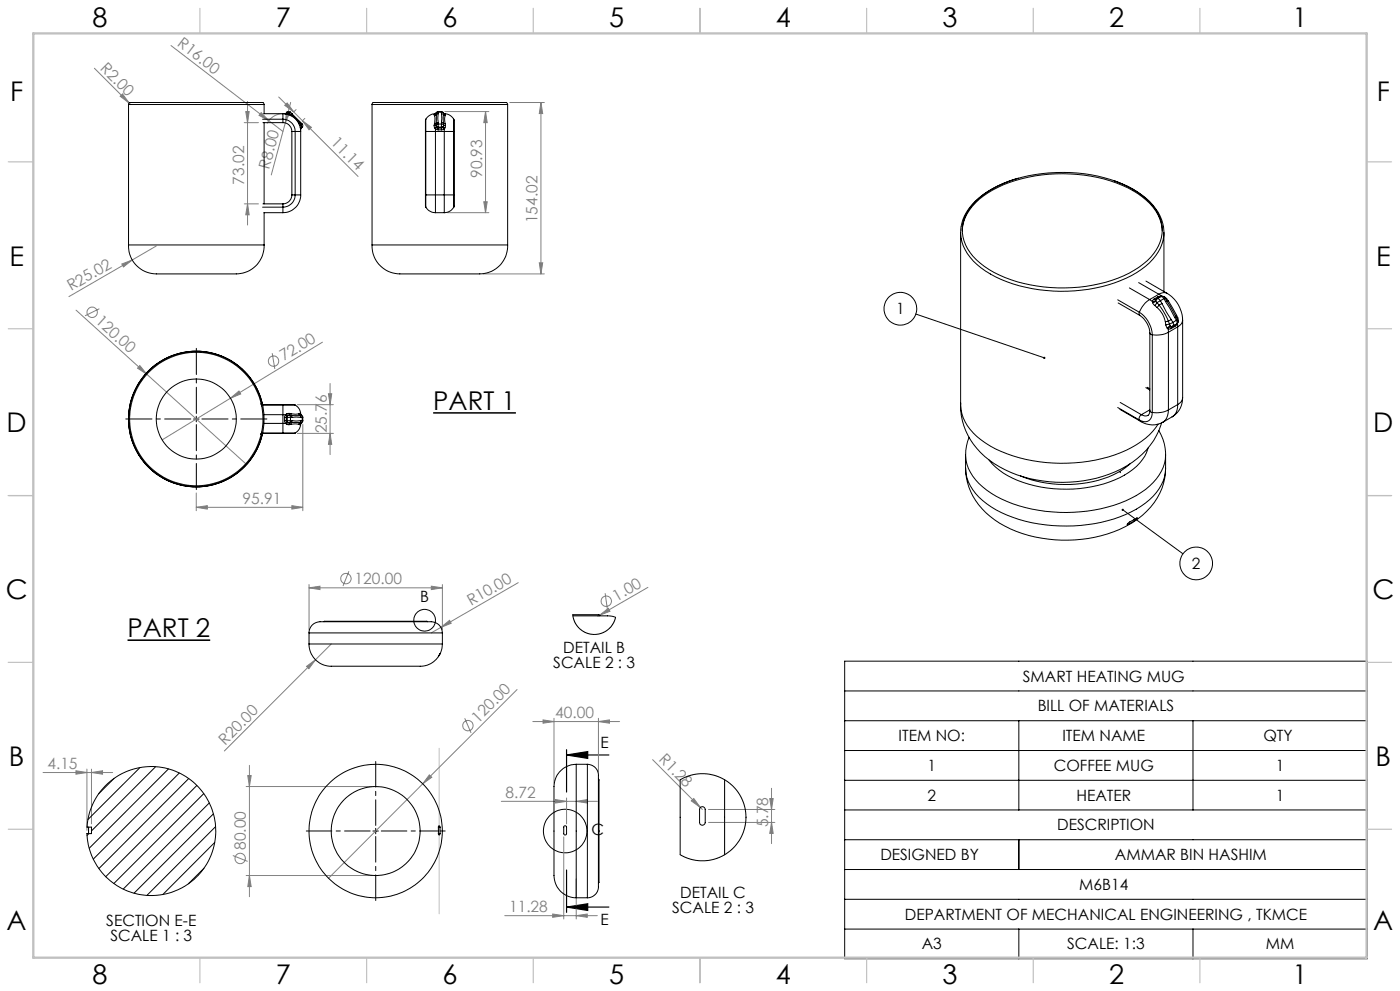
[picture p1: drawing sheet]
<svg xmlns="http://www.w3.org/2000/svg" width="420mm" height="297mm" viewBox="0 0 420 297" stroke-linecap="round" stroke-linejoin="round" font-family="sans-serif">
<g fill="none" stroke="#808080" stroke-width=".3">
<path d="M51.3 13.6l29.3 22.6M28.3 20.5l10.4 10.4M36.1 28.9l.7-.8 1.9 2.8zM38.7 30.9l.5 .4M73.3 36.8h4.2M73.7 33.4h1.1l-.5 3.4zM74.3 30.4v37M78.4 33.8l2.2 2.4-2.9-1.6zM80.1 37a5.3 5.3 0 0 1 5.1-2.9 5.3 5.3 0 0 1 4.7 3.5M80.6 36.2l4.3 3.2M83.6 29.1l4.5 4.4M85.4 31.6l.7-.7 2 2.6z"/>
<path d="M85.6 36.8l-4.2 15.6M85.9 33.5l1 .3-1.3 3zM87.2 30.7l-1.6 6.1M88.1 33.5l2.6 2.7M88.8 32.8l-.5 .6M90.7 36.2l16.7 16.7M90.7 36.2l2.7 2-.7 .7zM91.4 35.5l-.5 .5M133.5 33.4h13.1M145.7 33.4l.5 3.4h-1.1zM145.7 33.4v30.3M152.9 30.7h10.4"/>
<path d="M162.3 30.7l.5 3.3h-1zM162.3 30.7v51.4M36.5 79.1l3.2-1.2-2.7 2.1zM46.9 73.7l-26.2 15.2M73.3 61.1h4.2M74.3 61.1l.5 3.3h-1.1zM134.3 63.7h12.3M145.1 60.5h1.1l-.5 3.2zM161.8 78.8h1l-.5 3.3zM22.8 93l50.9 46M29.8 92.5l-4.3 2.1M145 82.1h18.3"/>
<path d="M41.9 109.6l2.2 2.6-2.8-1.9zM69.1 119.3l2.6-2.1 .5 .9zM69.1 119.3l-20.5 12.5M81.7 105.9l.7 4.7M96.7 102.5l-27.6 16.8M98.5 118h1l-.5 3.3zM99 114.9v21.3M89.2 121.3h10.8M89.2 129.9h10.8M90.8 127.1v26M99 129.9l.5 3.3h-1zM58.9 152l3.3-.5v1.1z"/>
<path d="M58.9 147.7v5.4M58.9 152h31.9M87.6 151.5l3.2 .5-3.2 .6zM92.7 176.2l3.3-.5v1zM92.7 175.2v13.5M92.7 176.2h40M104.7 171.2l-1.8 4.4M129.4 175.7l3.3 .5-3.3 .5zM132.7 175.2v13.5M155.5 174.6l-23.2 13.4M181.5 177.8l.7 4.8M194.4 176l-14.5 8.4"/>
<path d="M92 199.7l2.7-2-2 2.7zM99.4 193l-32.1 32.1M132.3 188l2.6-2.1 .5 .9zM132.3 188l-2.9 1.7M179.9 184.4l2.6-2.1 .5 .9zM179.9 184.4l-.6 .3M139.4 215.3l1.9 4.4M155.1 206.7l-56.5 56.5M159.8 216.2h26.1M162.9 215.8l3.3 .4-3.3 .5zM166.2 215.3v19.4M179.5 216.2l3.3-.4v.9z"/>
<path d="M179.5 215.3v16.1M12.9 231.5h20.9M22.8 231l3.3 .5-3.3 .5zM26.1 230.5v18.3M27.4 231.5l3.4-.5v1zM27.4 230.5v16.4M73.8 235.7h37.9M74.3 232.4h1.1l-.6 3.3zM74.8 229.4v39.3M128.8 232.2l.7 .7-2.7 2zM166.7 239.6l3.3 .6-3.3 .5zM170 239.1v7.8"/>
<path d="M195.8 227.7l14.3 14.3M230.9 239.3h1.1l-.5 3.3zM231.5 236.3v16.5M69.9 256.4l4.4 1.8M150.4 240.2h28.8M169.1 250.8v24.6M172.9 240.2l3.3-.6v1.1zM207.4 240l.7-.7 2 2.7zM210.1 242l.6 .6M212.5 246.5h19.9M212.5 242.6h19.9M231.5 246.5l.5 3.3h-1.1z"/>
<path d="M73.8 262.4h37.9M74.8 262.4l.6 3.3h-1.1zM151.4 274.4h27.8M165.8 273.9l3.3 .5-3.3 .5zM172.9 274.4l3.3-.5v1zM172.9 263.4v12"/>
<circle cx="27.7" cy="93.6" r="1.57"/>
<circle cx="82.1" cy="108.2" r="1.56"/>
<circle cx="103.8" cy="173.4" r="1.55"/>
<circle cx="181.9" cy="180.2" r="1.57"/>
<circle cx="140.4" cy="217.5" r="1.56"/>
<circle cx="72.1" cy="257.3" r="1.55"/>
</g>
<path d="M130 123.7h24.8M38.3 191.9h24.8" fill="none" stroke="#000" stroke-width=".47"/>
<g fill="none" stroke="#000" stroke-width=".3">
<path d="M274.7 94.1l38.6 13.1M58.1 125.6h1.6M58.9 124.7v1.7M336.8 152.8l18.1 13.2M253.4 198.2h156.8v89.1h-156.8zM253.4 207.1h156.8M253.4 216h156.8M305.6 216v26.7M357.9 216v26.7M253.4 224.9h156.8M253.4 233.9h156.8M111.9 249.1h1.6"/>
<path d="M112.7 248.2v1.7M253.4 242.7h156.8M253.4 251.7h156.8M305.6 251.7v8.9M253.4 260.6h156.8M253.4 269.5h156.8M253.4 278.4h156.8M305.6 278.4v8.9M357.9 278.4v8.9"/>
<circle cx="270.1" cy="92.5" r="4.9"/>
<circle cx="358.9" cy="168.9" r="4.9"/>
<circle cx="127.4" cy="185.9" r="3.3"/>
<circle cx="169.6" cy="249.1" r="6.5"/>
</g>
<path d="M170 226.3l6.3-1.1v2.1zM170 226.3h12.7M170 224.7v12.7M170 271.8l6.3-.9v2zM170 260.7v12.7M170 271.8h12.7" fill="none" stroke="#000" stroke-width=".35"/>
<path d="M111 249h-19.1M112.7 247.4v-19.2M112.7 250.7v19.2M114.4 249h19.1" fill="none" stroke="#000" stroke-width=".3" stroke-dasharray="15.2 1.3 1.3 1.3" stroke-dashoffset="7.6"/>
<path d="M57.2 125.6h-19.5M58.9 123.9v-19.5M58.9 127.2v19.5M60.6 125.6h19.5" fill="none" stroke="#000" stroke-width=".3" stroke-dasharray="15.2 1.3 1.3 1.3" stroke-dashoffset="7.4"/>
<path d="M131.8 224.3v49.6" fill="none" stroke="#c0c0c0" stroke-width=".3"/>
<g fill="none" stroke="#c0c0c0" stroke-width=".35">
<path d="M60 2.5v7.5M110 2.5v7.5M160 2.5v7.5M210 2.5v7.5M260 2.5v7.5M310 2.5v7.5M360 2.5v7.5M2.5 48.5h7.5M410 48.5h7.5M2.5 98.5h7.5M410 98.5h7.5M2.5 148.5h7.5"/>
<path d="M410 148.5h7.5M2.5 198.5h7.5M410 198.5h7.5M2.5 248.5h7.5M410 248.5h7.5M60 287v7.5M110 287v7.5M160 287v7.5M210 287v7.5M260 287v7.5M310 287v7.5M360 287v7.5"/>
</g>
<path d="M10 10h400v277h-400z" fill="none" stroke="#c0c0c0" stroke-width=".7"/>
<g fill="#000">
<path d="M313 107l.1 .5h.4l.1-.1-.3-.2 .3 .2-.1-.4zM336.5 152.6a.34 .34 0 0 0 .3 .5 .34 .34 0 0 0 .4-.4 .34 .34 0 0 0-.6-.2l.2 .3z"/>
<path d="M170 226.3l6.3-1.1v2.1zM170 271.8l6.3-.9v2z"/>
</g>
<g fill="#808080">
<path d="M207.4 240l.7-.7 2 2.7z"/>
<path d="M36.1 28.9l.7-.8 1.9 2.8z"/>
<path d="M41.9 109.6l2.2 2.6-2.8-1.9z"/>
<path d="M78.4 33.8l2.2 2.4-2.9-1.6z"/>
<path d="M36.5 79.1l3.2-1.2-2.7 2.1z"/>
<path d="M179.9 184.4l2.6-2.1 .5 .9z"/>
<path d="M132.3 188l2.6-2.1 .5 .9z"/>
<path d="M69.1 119.3l2.6-2.1 .5 .9z"/>
<path d="M92 199.7l2.7-2-2 2.7z"/>
<path d="M128.8 232.2l.7 .7-2.7 2z"/>
<path d="M85.9 33.5l1 .3-1.3 3z"/>
<path d="M87.6 151.5l3.2 .5-3.2 .6zM58.9 152l3.3-.5v1.1zM172.9 240.2l3.3-.6v1.1zM166.7 239.6l3.3 .6-3.3 .5zM129.4 175.7l3.3 .5-3.3 .5zM92.7 176.2l3.3-.5v1z"/>
<path d="M162.9 215.8l3.3 .4-3.3 .5zM179.5 216.2l3.3-.4v.9zM22.8 231l3.3 .5-3.3 .5zM27.4 231.5l3.4-.5v1z"/>
<path d="M165.8 273.9l3.3 .5-3.3 .5zM172.9 274.4l3.3-.5v1z"/>
<path d="M145.1 60.5h1.1l-.5 3.2zM145.7 33.4l.5 3.4h-1.1zM231.5 246.5l.5 3.3h-1.1zM230.9 239.3h1.1l-.5 3.3z"/>
<path d="M73.7 33.4h1.1l-.5 3.4zM74.3 61.1l.5 3.3h-1.1zM162.3 30.7l.5 3.3h-1zM161.8 78.8h1l-.5 3.3zM74.3 232.4h1.1l-.6 3.3zM74.8 262.4l.6 3.3h-1.1z"/>
<path d="M98.5 118h1l-.5 3.3zM99 129.9l.5 3.3h-1z"/>
<path d="M85.4 31.6l.7-.7 2 2.6zM90.7 36.2l2.7 2-.7 .7z"/>
</g>
<g fill="none" stroke="#000" stroke-width=".3">
<path d="M38.6 31.3l.3-.6h40l.3 .6M38.6 31.3h40.6M38.6 31.3v42.1M78.8 35.7h6.1M78.9 36.8h6M79.2 31.3v2.8h5.7M79.2 36.8v24.3M84.9 35.7v1.1M84.9 35.7a3.7 3.7 0 0 1 3.6 3.7M84.9 36.8a2.65 2.65 0 0 1 2.7 2.6M84.9 34.1v1.6M84.9 34.1h.8"/>
<path d="M85.7 34.1l.2 .1M85.9 33.9l-.5 .2M85.9 34.2l.8 .2M86.1 33.9l-.4 .2M86.1 33.9h-.2M86.2 33.6l.3-.2 .6 .2M86.2 33.6l.2 .2M86.2 33.6l-.3 .3M86.4 33.8l.4 .2M86.4 33.8l-.5 .4M86.4 33.8l-.3 .1M86.7 34.4l.6 .3"/>
<path d="M86.8 34l-.1 .4M86.8 34l.5 .3M87.1 33.6l-.3 .4M87.1 33.6l.5 .5M87.3 34.7l1.4 .9 .9 1.4M87.3 34.3l2.7 2.6M87.3 34.3v.4M87.6 39.4h.9M87.6 39.4v19M87.6 34.1l2.6 2.6M87.6 34.1l-.3 .2M88.5 39.4h1.7"/>
<path d="M88.5 39.4v19M89.6 37l.3 .6M89.9 37.6l.2 .7M90 36.9l-.4 .1M90 36.9l.3 .6M90.1 38.3l.1 .3M90.2 38.6v.8M90.2 36.7l-.2 .2M90.2 39.4v19M90.2 36.7l.5 .5M90.3 37.5l.2 .4M90.3 37.5l-.4 .1"/>
<path d="M90.4 38.4l-.2 .5M90.5 38.1l-.3 .5M90.5 38.1l-.1 .3M90.5 37.9l-.4 .4M90.5 37.9l.2 .2M90.5 37.9v.2M90.7 37.2l.1 .3-.1 .6M90.7 37.2l-.4 .3M90.7 38.1l-.3 .3M111.6 31.3l.3-.6h40l.4 .6M111.6 31.3h40.7M111.6 31.3v42.1"/>
<path d="M127.6 39.4h.1M127.6 39.4v19M127.7 35.7l-.1 3.7M127.7 39.4h2.9M127.7 35.7v3.7M127.7 39.4v19M130.2 37.6l.2 .7M130.2 34.4l.2 .3M130.4 34.7v2.3M130.4 37l-.2 .6M130.4 34.2l-.2 .2M130.4 38.3l.2 .3"/>
<path d="M130.6 38.6l.8 .3M130.6 38.6v.8M130.6 34.1l-.2 .1M130.6 34.1a3.5 3.5 0 0 0-2.9 1.6M130.6 34.1h.1M130.6 39.4h2.7M130.6 39.4v19M130.8 33.9l-.4 .3M130.8 37.5l.1 .4M130.8 37.5l-.6 .1M130.8 34l-.6 .4M130.8 33.9v.1"/>
<path d="M130.8 34l.1 .3M130.9 36.9l-.5 .1M130.9 34.3v2.6M130.9 34.3l-.5 .4M130.9 36.9l-.1 .6M130.9 37.9l.5 .2M130.9 37.9l-.5 .4M130.9 37.9l.1 .2M131 38.1l.4 .3M131 38.1l-.4 .5M131.4 33.4l-.6 .5M131.4 37.2v.9"/>
<path d="M131.4 37.2l-.6 .3M131.4 34.1v2.6M131.4 36.7l-.5 .2M131.4 38.4v.5M131.4 34.1l-.5 .2M131.4 33.6l-.6 .4M131.4 33.4v.2M131.4 33.4h1M131.4 38.1h1M131.4 37.2h1M131.4 33.6v.5M131.4 36.7v.5"/>
<path d="M131.4 38.1v.3M131.4 33.6h1M131.4 38.4h1M131.4 38.9h1M132.4 33.4l.5 .2 .2 .4M132.4 37.2v.9M132.4 37.2l.7 .3M132.4 36.7l.6 .2M132.4 34.1v2.6M132.4 38.4v.5M132.4 34.1l.6 .2M132.4 33.6l.7 .4"/>
<path d="M132.4 33.4v.2M132.4 33.6v.5M132.4 36.7v.5M132.4 38.1v.3M132.9 38.1l-.5 .3M132.9 38.1l.4 .5M133 37.9l-.6 .2M133 37.9l.5 .4M133 37.9l-.1 .2M133 36.9l.5 .1M133 34.3v2.6M133 34.3l.5 .4"/>
<path d="M133 36.9l.1 .6M133.1 37.5l-.1 .4M133.1 37.5l.5 .1M133.1 34l.5 .4M133.1 34l-.1 .3M133.1 33.9l.2 .2M133.2 34.1h.1M133.3 38.6l-.9 .3M133.3 38.6v.8M133.3 34.1h.1M133.3 34.1a3.4 3.4 0 0 1 2.8 1.6M133.3 39.4h2.8"/>
<path d="M133.3 34.1l.2 .1M133.3 39.4v19M133.5 34.2l.1 .2M133.5 38.3l-.2 .3M133.5 34.7v2.3M133.5 37l.1 .6M133.6 37.6l-.1 .7M133.6 34.4l-.1 .3M136.1 35.7l.1 3.7M136.1 35.7v3.7M136.1 39.4h.1M136.1 39.4v19"/>
<path d="M136.2 39.4v19M152.3 31.3v42.1M87.6 58.4a2.71 2.71 0 0 1-2.7 2.7M87.6 58.4h.9M88.5 58.4a3.7 3.7 0 0 1-3.6 3.7M88.5 58.4h1.7M90.2 58.4a5.3 5.3 0 0 1-5.3 5.3M127.6 58.4l.1 3.7M127.6 58.4h.1M127.7 58.4v3.7M127.7 58.4h2.9M130.6 58.4v5.3"/>
<path d="M130.6 58.4h2.7M133.3 58.4h2.8M133.3 58.4v5.3M136.1 58.4v3.7M136.1 58.4h.1M136.2 58.4l-.1 3.7M305.5 53.4a28.2 28.2 0 0 0-14.8 9.1 12.4 12.4 0 0 0-2.3 5.3M334.3 54.2a23.4 23.4 0 0 1 13.7 10.5l1 3.1M38.6 73.4a8.6 8.6 0 0 0 9.9 8.7h18.1a21.4 21.4 0 0 0 7.7-.8 8.5 8.5 0 0 0 4.9-7.9M38.6 73.4h40.6M78.8 62.1h6.1M78.9 61.1h6"/>
<path d="M84.9 61.1v1M84.9 62.1v1.6M84.9 63.7h-5.7v9.7M111.6 73.4a8.7 8.7 0 0 0 10.2 8.7h17.5a23.1 23.1 0 0 0 8.1-.8 8.5 8.5 0 0 0 4.9-7.9M111.6 73.4h40.7M127.7 62.1a3.5 3.5 0 0 0 2.9 1.6M130.6 63.7h2.7M136.1 62.1a3.4 3.4 0 0 1-2.8 1.6M288.2 69.7v51.5a14.1 14.1 0 0 0 7.5 11.6 44.8 44.8 0 0 0 28.8 5.7 35.6 35.6 0 0 0 20.3-8.2l2.6-3.2M288.3 67.9a12.2 12.2 0 0 0 4.8 11.4 39.5 39.5 0 0 0 25 8 42.9 42.9 0 0 0 24.3-6.5 13.9 13.9 0 0 0 6.8-11.4l-.2-1.5M288.7 69.2a13.5 13.5 0 0 1 6.3-10.5 42.7 42.7 0 0 1 28.2-6.4 36.4 36.4 0 0 1 20.7 7.7 12.9 12.9 0 0 1 4.8 9.2M292.7 60.4a35.2 35.2 0 0 1 22-8.6 43.4 43.4 0 0 1 26.6 5.8 13.8 13.8 0 0 1 7.3 12.5 15.3 15.3 0 0 1-8.3 10.9 46.3 46.3 0 0 1-33.2 3.9 28 28 0 0 1-16.1-9.2 10.8 10.8 0 0 1 .7-14.2z"/>
<path d="M349.2 69.7v17.7M335.3 89.8l6.5 3.8M335.5 90.8l6.4 3.7M338.8 86.3l6.1 3.5M341.6 84.7l6.1 3.5M341.8 93.6a8.6 8.6 0 0 1 3.9 6.7M341.8 93.6l-.1 .4 .2 .5M341.9 94.5a6.9 6.9 0 0 1 3 5.3v23.2M343.8 84.2l6.4 3.7M344.9 89.8l.8 .5M344.9 89.8a8.1 8.1 0 0 0-3.1 3.8M344.9 99.8l.3 .4 .5 .1"/>
<path d="M345.7 90.3l.1 .4M345.8 90.7l.6 .9M346.3 89.6l-.6 .7M346.3 89.6l.5 .1M346.4 91.6l.7 .5M346.6 90.1l-.9 .2M346.6 90.1l.1 .1M346.7 90.2l.4 .5M346.7 90.2l-.9 .5M346.8 89.7l-.2 .4M347.1 90.7l-.7 .9M347.1 89.5l.6 .2 .4 .4"/>
<path d="M347.1 89.5l-.4 .7M347.1 90.7l.6 .7M347.1 89.5l-.3 .2M347.1 92.1a7.7 7.7 0 0 1 2.5 4.3M347.3 89l.6 .1M347.3 89l-1 .6M347.7 88.2l.8 .6M347.7 88.2l-2.8 1.6M347.7 91.4l1.2 1.7 1.6 3.2M347.7 91.4l-.6 .7M348.1 90.1l-1 .6M348.1 90.1l.5 .8"/>
<path d="M348.2 88.9a1 1 0 0 1 1.3 .4M348.2 88.9l.5 .1 .5 .5M348.2 88.9l-1.1 .6M348.5 88.8l1 .2 .5 .5M348.5 88.8l-1.2 .2M348.5 88.8h.1M348.6 90.9l2.8 4.9M348.6 90.9l-.9 .5M349.2 89.5l-1.1 .6M349.2 89.5l.4 .8M349.5 89.3l-.3 .2M349.5 89.3l.5 .8"/>
<path d="M349.6 96.4l.1 1M349.6 90.3l2.8 4.9M349.7 97.4l.5 1M350 89.5h-.3M350 89.5l.5 .7M350 90.1h.1M350 90.1l2.8 4.9M350 90.1l-.4 .2M350 90.2h.5M350.2 87.9a9.6 9.6 0 0 1 4.6 8.1M350.2 87.9l-1.2-.2-1.3 .5M350.2 98.4l.2 .2"/>
<path d="M350.4 98.6l.1 1M350.5 90.2l2.5 4.3M350.5 99.6a7.8 7.8 0 0 1-4.8 .7M350.5 96.3l-.9 .1M350.5 96.3l.3 .9M350.5 99.6v23.3M350.8 97.2l-1.1 .2M350.8 97.2l.3 .6M351.1 97.8h.8M351.1 97.8l-.9 .6M351.1 97.8l.1 .1M351.2 97.9l-.8 .7"/>
<path d="M351.2 97.9h.4M351.4 95.8l-.9 .5M351.4 98.5l-1 .1M351.4 95.8l.5 .8M351.6 97.9l-.2 .6M351.9 96.6l-1.1 .6M351.9 96.6l.2 .7-.2 .5M351.9 97.8l-.3 .1M352.4 95.2l.5 .8M352.4 97.9l-1 .6M352.6 97.3l-.2 .6M352.6 97.3l-1 .6"/>
<path d="M352.8 95l-.4 .2M352.8 95l.5 .8M352.9 96l.2 .7-.2 .5M352.9 96l-1 .6M352.9 97.2l-1 .6M352.9 97.2l-.3 .1M353 94.5l-.2 .4M353 94.5l.3 .8M353.2 96.9h.1M353.2 96.9l.1 1.1M353.2 96.9l-.8 1M353.3 95.8a1 1 0 0 1-.4 1.4"/>
<path d="M353.3 95.8l-.4 .2M353.3 98l-2.8 1.6M353.3 98v23.2M353.3 95.3l.1 .9-.2 .7M353.3 95.3l-.2 .3M354.8 96l-.4 1-1.1 1M354.8 96v23.2M343.7 116.2l1.2 .7M344.2 116.1l.7 .4M345.7 100.3v23.3M354.8 119.2a6.4 6.4 0 0 1-3.2 5.7M354.8 119.2l-.4 1.1-1.1 .9"/>
<path d="M78.4 121.4l.1 .2M78.4 121.4h.1M78.4 129.9v.3M78.5 121.4l-.1-.4 .1 .5M78.5 129.7l-.1 .5M78.5 129.5l-.1 .7M78.8 121.4h6.1M78.8 129.8h6.1M79.2 124.3h5.7M79.2 126.9h5.7M84.9 121.3h-6.1a20.3 20.3 0 0 0-31.3-12.6 20.3 20.3 0 0 0 0 33.7 20.3 20.3 0 0 0 31.3-12.5h6.1M84.9 121.3l3.6 .1"/>
<path d="M84.9 121.4v2.9M84.9 126.9v2.9M84.9 124.3h.8M84.9 121.4h3.6M84.9 126.9h.8M84.9 129.8h3.6M84.9 129.8v.1M84.9 121.3v.1M84.9 124.3v2.6M85.4 126.1l.3 .8M85.4 126.1h.5M85.4 125.1h.5"/>
<path d="M85.4 125.1v1M85.7 124.3l.4 .4M85.7 124.3l-.3 .8M85.7 126.9l.2 .2M85.9 126.1l.2 .4M85.9 125.1h.3M85.9 126.1h.3M85.9 125.1v1M85.9 124.1l.5 .5M85.9 127.1l.8 .2M85.9 124.1l-.2 .2M86.1 124.7l-.2 .4"/>
<path d="M86.1 126.5l-.4 .4M86.1 126.5l.3 .1M86.2 125.1h.9M86.2 126.1h.9M86.2 126.1l.2 .5M86.2 125.1v1M86.4 124.6l-.2 .5M86.4 126.6l.4 .1M86.4 126.6l-.5 .5M86.4 124.6l-.3 .1M86.7 123.9l-.8 .2M86.7 123.9l.1 .6"/>
<path d="M86.7 123.9l.6 .1M86.8 124.5l-.4 .1M86.8 124.5l.3 .6M86.8 126.7l-.1 .6M86.8 124.5h.5M87.1 126.1l-.3 .6M87.1 125.1v1M87.1 125.1h.5M87.1 126.1h.5M87.3 124v.5M87.3 124h2.3M87.3 127.2h2.3"/>
<path d="M87.3 127.2l-.6 .1M87.3 124.5l.3 .6M87.3 126.6v.6M87.3 124.5h2.7M87.3 126.6h2.7M87.3 126.6l-.5 .1M87.6 126.1h2.6M87.6 125.1h2.6M87.6 126.1l-.3 .5M88.5 129.8l-3.6 .1M88.5 121.4a3.2 3.2 0 0 1 1.7 2.9M89.6 124l.4 .5"/>
<path d="M89.6 127.2l.3 .1M89.9 123.9l.2 .2M89.9 123.9l.4 .6M89.9 123.9l-.3 .1M90 124.5l.2 .6M90 126.6l-.4 .6M90 126.6l.3 .1M90.1 127.1l-.2 .2M90.1 124.1v.1M90.1 124.1l.1 .2M90.1 124.2l.3 .3M90.1 126.9v.2"/>
<path d="M90.2 124.3h.1M90.2 126.9h.1M90.2 126.9l-.1 .2M90.2 126.9a3.2 3.2 0 0 1-1.7 2.9M90.2 126.1l-.2 .5M90.2 124.3v.1M90.2 126.8v.1M90.2 125.1h.5M90.2 126.1h.5M90.3 124.5l.4 .6M90.3 126.7l-.4 .6M90.3 124.5h.1"/>
<path d="M90.3 126.7h.1M90.3 124.5h-.3M90.4 124.5l.4 .6M90.4 126.7l-.3 .2M90.7 126.1l-.4 .6M90.7 125.1h.1M90.7 126.1h.1M90.7 125.1v1M90.8 126.1l-.4 .6M90.8 125.1v1M288.2 120.8a20.8 20.8 0 0 0 11.7 19.1 40 40 0 0 0 39.8-1.4 22 22 0 0 0 8.8-11.8M289.7 136.2a13.6 13.6 0 0 0 6.3 10.7 42.4 42.4 0 0 0 28.2 6.5 36.4 36.4 0 0 0 20.7-7.7 12.8 12.8 0 0 0 4.8-9.5v4.1a13.4 13.4 0 0 1-6 10.4 42.1 42.1 0 0 1-28 6.8 37.3 37.3 0 0 1-20.9-7.5 13.1 13.1 0 0 1-5.1-9.7z"/>
<path d="M290.7 131.1a13.8 13.8 0 0 0-1 5.1M335.3 122.1l6.5 3.8M336 122.7l6.4 3.7M336.1 120.6l6.3 3.7M339.2 138.9l-3.4 2.5M341.8 125.9l.6 .5M342.4 126.4a6.4 6.4 0 0 0 6.5 .1M342.4 124.3a1.39 1.39 0 0 0-.6 1.6M344.4 134.3a14.8 14.8 0 0 1-8.4 8.9 39.6 39.6 0 0 1-33.6-.6l-3.7-2.6-2-2.1M344.9 123a1.47 1.47 0 0 1-.8 1.6 1.47 1.47 0 0 1-1.7-.3M344.9 123l.2 .4 .6 .2M344.9 122.8l-2.5 1.5"/>
<path d="M345.7 123.6a2.38 2.38 0 0 1-1.2 2.5 2.38 2.38 0 0 1-2.7-.2M347.7 129.1v.1a13.6 13.6 0 0 1 2 7M350.5 122.9a7.8 7.8 0 0 1-4.8 .7M350.5 122.9a4 4 0 0 1-1.6 3.6M351.6 124.9l-2.7 1.6M353.3 121.2a3.8 3.8 0 0 1-1.7 3.7M353.3 121.2l-2.8 1.7M289.7 140.3a19.9 19.9 0 0 0 11.8 17.4 41.2 41.2 0 0 0 38.3-1.1 19.4 19.4 0 0 0 9.9-16.2M335.8 141.4a35.9 35.9 0 0 1-29.7 1.2M335.8 141.4l.3 .3M338.2 157.1l.2 .1M340.1 155.8l.4 .2"/>
<path d="M340.5 156l.7-.8-2.6 1.4-.5 .7 .3-.1M340.5 156l-2.1 1.2M92.7 189.7a3.7 3.7 0 0 1 4.6-3.4h29.7a6 6 0 0 1 5 1.3l.5 1 .2 1.1M92.7 193a7 7 0 0 0 8.4 6.7h22.6a11.2 11.2 0 0 0 5.9-1.1l2-1.8M92.7 189.7h40M92.7 193h40M92.7 189.7v3.3M97.2 186.3h31M131.5 196.8h.1M132 195.9l-.5 .9M132.7 193l-.2 1.5-.5 1.4M132.7 189.7v3.3"/>
<path d="M171.9 184.6h3.8a40.1 40.1 0 0 1 8.8 .3l.2 .1-.7 1.7-.6 1-1.3 1.2-2.2 1.1-2 .1-2.1-.5-1.8-1.1-1.5-1.9-.7-2.4h7.8l.3 .4M32.1 235.1a19.3 19.3 0 0 1 30.1 4.4 19.3 19.3 0 0 1-11.5 28.1 19.3 19.3 0 0 1-24.6-17.8h1.3v-1.9h-1.3a19.3 19.3 0 0 1 6-12.8zM34.3 233.3l-4.7 4.6M42 230l-15.6 15.6M46.7 229.8l-19.3 19.2M50.6 230.4l-23.8 23.8M53.8 231.7l-25.8 25.8M56.6 233.3l-26.9 27M59.1 235.4l-27.4 27.3M61.1 237.8l-27 27M172.9 229.1a7.2 7.2 0 0 0-6.7 8.5v22.1a10.4 10.4 0 0 0 1.6 7 6.5 6.5 0 0 0 5.1 2.4M172.9 229.1v40"/>
<path d="M172.9 229.1h3.3M176.2 229.1a3.7 3.7 0 0 1 3.3 4.6v15.4M176.2 229.1v40M179.5 233.6l.2 .1v15.4M204.1 233.7l2.2-1.1 2.4-.6 2.8-.1 2.2 .3 2.5 .8 2 1.2 2.2 1.9 1.5 2 .9 1.9 .8 2.6 .2 2.6-.4 2.7-.7 2.2-1 2-2.1 2.4-1.9 1.5-2.9 1.3-3.3 .7-3.7-.3-2.2-.7-1.6-.9zM217.4 233.7v22.5M26.6 247.9v1.9M26.7 249.8l-.6 .6M62.8 240.6l-25.8 25.8M64 243.9l-23.8 23.8M64.4 252.5l-15.6 15.6M64.7 247.8l-20.6 20.6"/>
<path d="M131.5 247.9l.2-.4 .3 .4M131.5 247.9v1.9M131.5 249.8l.3 .5 .2-.5M131.5 249.8h.5M131.5 247.9h.5M132 247.9v1.9M169.2 247.6a.54 .54 0 0 1 .7 .1 .54 .54 0 0 1 .1 .7v.7a.74 .74 0 0 1-.6 1.1l-.3-.3zM179.5 249.1v14.2a6.6 6.6 0 0 1-.9 4.8l-.9 .6-1.5 .4M179.5 249.1h.2M179.7 249.1v15.4l-.2 .1M210.1 242a.93 .93 0 0 1 1.2 0 .93 .93 0 0 1 .3 1.1v2.9a.94 .94 0 0 1-.9 1.3 .94 .94 0 0 1-.8-1.3v-3.5zM61.2 260.2l-4.7 4.7"/>
<path d="M172.9 269.1h3.3"/>
<circle cx="58.9" cy="125.6" r="20"/>
<circle cx="58.9" cy="125.6" r="20.3"/>
<circle cx="58.9" cy="125.6" r="12"/>
<circle cx="112.7" cy="249.1" r="20"/>
<circle cx="112.7" cy="249.1" r="13.3"/>
</g>
<g font-size="8.1">
<text x="27.8" y="8">8</text>
<text x="82.8" y="8">7</text>
<text x="132.8" y="8">6</text>
<text x="182.8" y="8">5</text>
<text x="232.8" y="8">4</text>
<text x="282.8" y="8">3</text>
<text x="332.8" y="8">2</text>
<text x="387.8" y="8">1</text>
<text x="3" y="30.4">F</text>
<text x="413" y="30.4">F</text>
<text x="2.8" y="79.6">E</text>
<text x="412.8" y="79.6">E</text>
<text x="2" y="129.6">D</text>
<text x="412" y="129.6">D</text>
<text x="1.7" y="179.6">C</text>
<text x="411.7" y="179.6">C</text>
<text x="2.7" y="229.6">B</text>
<text x="412.7" y="229.6">B</text>
<text x="2" y="278.9">A</text>
<text x="412" y="278.9">A</text>
<text x="27.8" y="295">8</text>
<text x="82.8" y="295">7</text>
<text x="132.8" y="295">6</text>
<text x="182.8" y="295">5</text>
<text x="232.8" y="295">4</text>
<text x="282.8" y="295">3</text>
<text x="332.8" y="295">2</text>
<text x="387.8" y="295">1</text>
</g>
<g font-size="7.8">
<text x="130" y="122.9">PART 1</text>
<text x="38.3" y="191">PART 2</text>
</g>
<g font-size="4.7" fill="#808080">
<text x="53" y="13.6" transform="rotate(37 53 13.6)">R16.00</text>
<text x="29.9" y="20.7" transform="rotate(45 29.9 20.7)">R2.00</text>
<text x="99" y="43" transform="rotate(45 99 43)">11.14</text>
<text x="80.8" y="50.9" transform="rotate(-75 80.8 50.9)">R8.00</text>
<text x="144.7" y="53.4" transform="rotate(-90 144.7 53.4)">90.93</text>
<text x="73.3" y="55.3" transform="rotate(-90 73.3 55.3)">73.02</text>
<text x="161.3" y="66.9" transform="rotate(-90 161.3 66.9)">154.02</text>
<text x="21.3" y="87.4" transform="rotate(-30 21.3 87.4)">R25.02</text>
<text x="28.4" y="96.6" transform="rotate(42 28.4 96.6)">120.00</text>
<text x="85.2" y="108.3" transform="rotate(-31 85.2 108.3)">72.00</text>
<text x="98" y="129.8" transform="rotate(-90 98 129.8)">25.76</text>
<text x="72.8" y="151">95.91</text>
<text x="106.4" y="175.1">120.00</text>
<text x="141.3" y="181.6" transform="rotate(-30 141.3 181.6)">R10.00</text>
<text x="185" y="180.4" transform="rotate(-30 185 180.4)">1.00</text>
<text x="166.6" y="215.2">40.00</text>
<text x="143.4" y="216.8" transform="rotate(-45 143.4 216.8)">120.00</text>
<text x="67.5" y="223.4" transform="rotate(-45 67.5 223.4)">R20.00</text>
<text x="197.4" y="227.9" transform="rotate(45 197.4 227.9)">R1.28</text>
<text x="14.2" y="230.5">4.15</text>
<text x="151.7" y="239.1">8.72</text>
<text x="230.5" y="248" transform="rotate(-90 230.5 248)">5.78</text>
<text x="73.8" y="254.7" transform="rotate(-90 73.8 254.7)">80.00</text>
<text x="152.7" y="273.4">11.28</text>
</g>
<g font-size="4.7">
<text x="268.8" y="94.2">1</text>
<text x="357.6" y="170.5">2</text>
<text x="126.1" y="180.3">B</text>
<text x="169" y="195.8">DETAIL B</text>
<text x="166" y="200.3">SCALE 2 : 3</text>
<text x="306.9" y="204.3">SMART HEATING MUG</text>
<text x="311.3" y="213.2">BILL OF MATERIALS</text>
<text x="180.2" y="224.1">E</text>
<text x="269.6" y="222.1">ITEM NO:</text>
<text x="318.7" y="222.1">ITEM NAME</text>
<text x="379" y="222.1">QTY</text>
<text x="278.2" y="231">1</text>
<text x="316.1" y="231">COFFEE MUG</text>
<text x="382.8" y="231">1</text>
<text x="278.2" y="240">2</text>
<text x="322.9" y="240">HEATER</text>
<text x="382.8" y="240">1</text>
<text x="177.5" y="250.3">C</text>
<text x="317.2" y="248.9">DESCRIPTION</text>
<text x="264.1" y="257.8">DESIGNED BY</text>
<text x="334.5" y="257.8">AMMAR BIN HASHIM</text>
<text x="204.1" y="269">DETAIL C</text>
<text x="323.8" y="266.7">M6B14</text>
<text x="201.6" y="273.5">SCALE 2 : 3</text>
<text x="271.4" y="275.6">DEPARTMENT OF MECHANICAL ENGINEERING , TKMCE</text>
<text x="31.9" y="277.5">SECTION E-E</text>
<text x="180.2" y="277.2">E</text>
<text x="33.1" y="282">SCALE 1 : 3</text>
<text x="276.5" y="284.6">A3</text>
<text x="320.2" y="284.6">SCALE: 1:3</text>
<text x="379.8" y="284.6">MM</text>
</g>
</svg>
